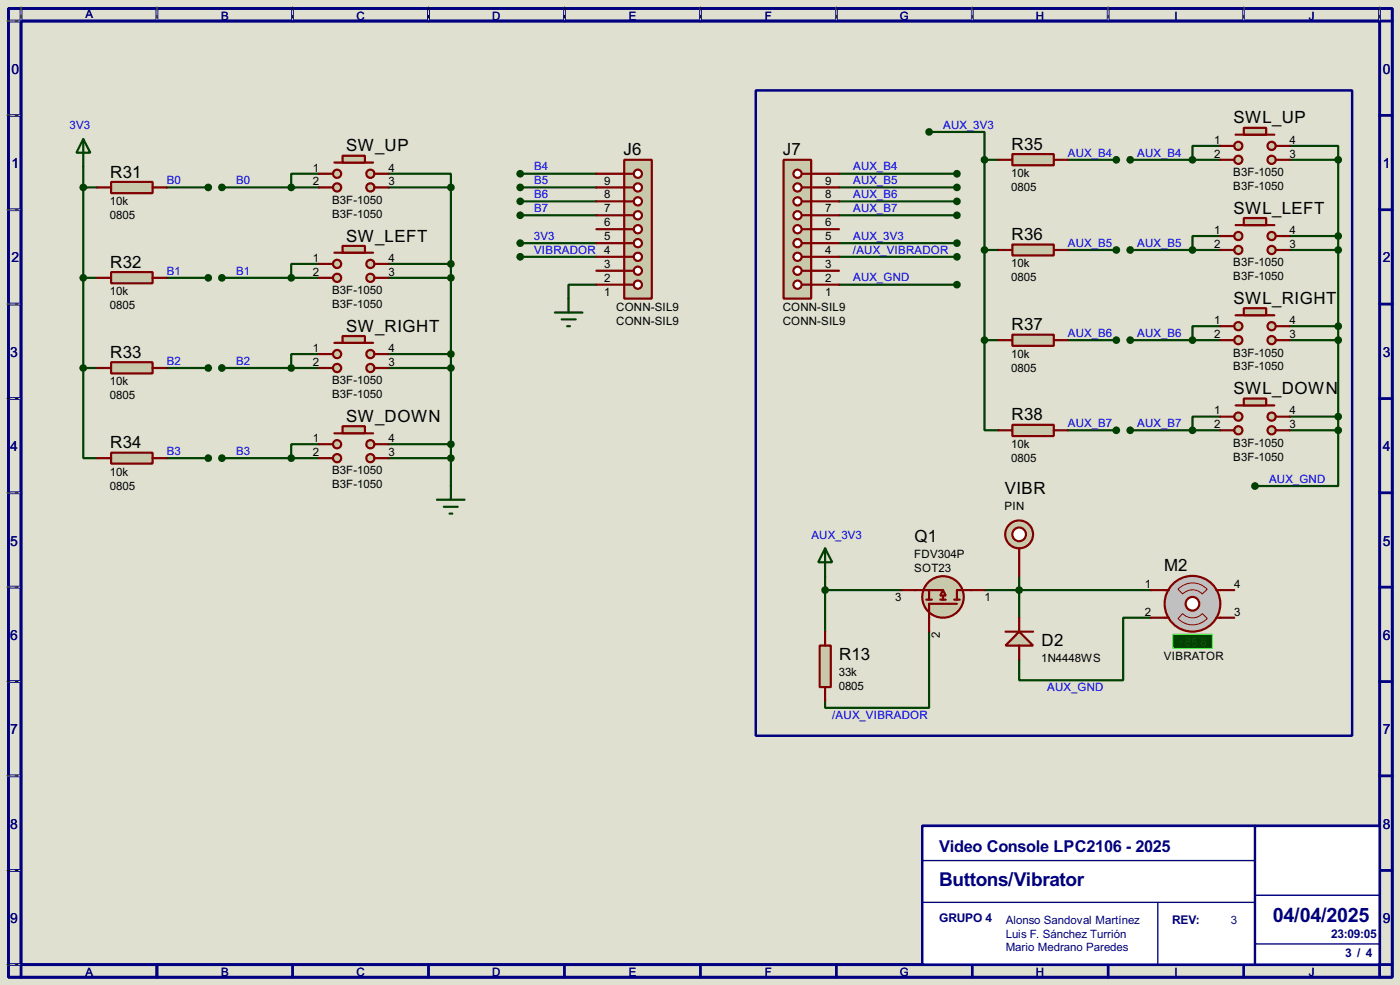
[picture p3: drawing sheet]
<svg xmlns="http://www.w3.org/2000/svg" width="256mm" height="180mm" viewBox="0 0 256 180" stroke-linecap="round" stroke-linejoin="round" font-family="sans-serif">
<path d="M0 0h256.5v180.3h-256.5z" fill="#e0e0d0"/>
<path d="M1.6 1.6h253.5v177.3h-253.5zM3.9 3.9h248.9v172.7h-248.9z" fill="none" stroke="#000080" stroke-width=".5"/>
<g fill="none" stroke="#000080" stroke-width=".45">
<path d="M3.9 1.6v2.3h-2.3M28.8 1.6v2.3M53.6 1.6v2.3M78.5 1.6v2.3M103.4 1.6v2.3M128.3 1.6v2.3M153.2 1.6v2.3M178.1 1.6v2.3M203 1.6v2.3M227.9 1.6v2.3M252.8 1.6v2.3h2.3M1.6 21.1h2.3"/>
<path d="M1.6 38.4h2.3M252.8 21.1h2.3M252.8 38.4h2.3M1.6 55.7h2.3M252.8 55.7h2.3M1.6 73h2.3M252.8 73h2.3M1.6 90.2h2.3M252.8 90.2h2.3M1.6 107.5h2.3M252.8 107.5h2.3M1.6 124.8h2.3"/>
<path d="M252.8 124.8h2.3M1.6 142h2.3M1.6 159.3h2.3M252.8 142h2.3M252.8 159.3h2.3M1.6 176.6h2.3v2.3M28.8 176.6v2.3M53.6 176.6v2.3M78.5 176.6v2.3M103.4 176.6v2.3M128.3 176.6v2.3M153.2 176.6v2.3"/>
<path d="M178.1 176.6v2.3M203 176.6v2.3M227.9 176.6v2.3M255.1 176.6h-2.3v2.3"/>
</g>
<g fill="none" stroke="#e0e0d0" stroke-width=".18">
<path d="M1.3 3.9h2.3M3.9 1.3v2.3M28.8 1.3v2.3M53.6 1.3v2.3M78.5 1.3v2.3M103.4 1.3v2.3M128.3 1.3v2.3M153.2 1.3v2.3M178.1 1.3v2.3M203 1.3v2.3M227.9 1.3v2.3M252.8 1.3v2.3"/>
<path d="M1.3 21.1h2.3M1.3 38.4h2.3M1.3 55.7h2.3M1.3 73h2.3M1.3 90.2h2.3M1.3 107.5h2.3M1.3 124.8h2.3M1.3 142h2.3M1.3 159.3h2.3M1.3 176.6h2.3"/>
</g>
<g fill="none" stroke="#000" stroke-width=".18" stroke-dasharray=".5 1">
<path d="M1.3 3.9h2.3M3.9 1.3v2.3M28.8 1.3v2.3M53.6 1.3v2.3M78.5 1.3v2.3M103.4 1.3v2.3M128.3 1.3v2.3M153.2 1.3v2.3M178.1 1.3v2.3M203 1.3v2.3M227.9 1.3v2.3M252.8 1.3v2.3"/>
<path d="M1.3 21.1h2.3M1.3 38.4h2.3M1.3 55.7h2.3M1.3 73h2.3M1.3 90.2h2.3M1.3 107.5h2.3M1.3 124.8h2.3M1.3 142h2.3M1.3 159.3h2.3M1.3 176.6h2.3"/>
</g>
<path d="M169 151.2h83.8v25.4h-83.8z" fill="#fff" stroke="#000080" stroke-width=".45"/>
<path d="M1.6 1.6h253.5v177.3h-253.5zM3.9 3.9h248.9v172.7h-248.9z" fill="none" stroke="#000080" stroke-width=".5"/>
<g fill="none" stroke="#000080" stroke-width=".45">
<path d="M3.9 1.6v2.3h-2.3M28.8 1.6v2.3M53.6 1.6v2.3M78.5 1.6v2.3M103.4 1.6v2.3M128.3 1.6v2.3M153.2 1.6v2.3M178.1 1.6v2.3M203 1.6v2.3M227.9 1.6v2.3M252.8 1.6v2.3h2.3M1.6 21.1h2.3"/>
<path d="M1.6 38.4h2.3M252.8 21.1h2.3M252.8 38.4h2.3M1.6 55.7h2.3M252.8 55.7h2.3M1.6 73h2.3M252.8 73h2.3M1.6 90.2h2.3M252.8 90.2h2.3M1.6 107.5h2.3M252.8 107.5h2.3M1.6 124.8h2.3"/>
<path d="M252.8 124.8h2.3M1.6 142h2.3M1.6 159.3h2.3M252.8 142h2.3M252.8 159.3h2.3M1.6 176.6h2.3v2.3M28.8 176.6v2.3M53.6 176.6v2.3M78.5 176.6v2.3M103.4 176.6v2.3M128.3 176.6v2.3M153.2 176.6v2.3"/>
<path d="M178.1 176.6v2.3M203 176.6v2.3M227.9 176.6v2.3M255.1 176.6h-2.3v2.3"/>
</g>
<g fill="none" stroke="#e0e0d0" stroke-width=".18">
<path d="M1.3 3.9h2.3M3.9 1.3v2.3M28.8 1.3v2.3M53.6 1.3v2.3M78.5 1.3v2.3M103.4 1.3v2.3M128.3 1.3v2.3M153.2 1.3v2.3M178.1 1.3v2.3M203 1.3v2.3M227.9 1.3v2.3M252.8 1.3v2.3"/>
<path d="M1.3 21.1h2.3M1.3 38.4h2.3M1.3 55.7h2.3M1.3 73h2.3M1.3 90.2h2.3M1.3 107.5h2.3M1.3 124.8h2.3M1.3 142h2.3M1.3 159.3h2.3M1.3 176.6h2.3"/>
</g>
<g fill="none" stroke="#000" stroke-width=".18" stroke-dasharray=".5 1">
<path d="M1.3 3.9h2.3M3.9 1.3v2.3M28.8 1.3v2.3M53.6 1.3v2.3M78.5 1.3v2.3M103.4 1.3v2.3M128.3 1.3v2.3M153.2 1.3v2.3M178.1 1.3v2.3M203 1.3v2.3M227.9 1.3v2.3M252.8 1.3v2.3"/>
<path d="M1.3 21.1h2.3M1.3 38.4h2.3M1.3 55.7h2.3M1.3 73h2.3M1.3 90.2h2.3M1.3 107.5h2.3M1.3 124.8h2.3M1.3 142h2.3M1.3 159.3h2.3M1.3 176.6h2.3"/>
</g>
<path d="M169 151.2h83.8v25.4h-83.8z" fill="#fff" stroke="#000080" stroke-width=".45"/>
<path d="M229.9 151.2v25.4" fill="none" stroke="#000080" stroke-width=".45"/>
<path d="M169 157.5h60.9M169 165.2h60.9M212.1 165.2v11.4M229.9 163.9h22.9M229.9 172.8h22.9" fill="none" stroke="#000080" stroke-width=".25"/>
<g fill="none" stroke="#004000" stroke-width=".4">
<path d="M15.3 34.3h2.5M15.3 30.5v36.9M30.5 34.3h7.7M40.7 34.3h17.8M58.5 31.8h-5.1v2.5M71.2 31.8h11.4v2.5M71.2 34.3h11.4M82.6 34.3v54.7M95.3 31.8h14M95.3 34.3h14M95.3 36.9h14M95.3 39.4h14"/>
<path d="M153.7 31.8h21.6M153.7 34.3h21.6M153.7 36.9h21.6M153.7 39.4h21.6M170.2 24.2h10.2v5.1M180.4 29.3h2.5M180.4 29.3v33M195.6 29.3h8.9M207.1 29.3h16.5M223.6 26.7h-5.1v2.6M236.3 26.7h8.9v2.6M236.3 29.3h8.9"/>
<path d="M245.2 29.3v49.5M15.3 50.9h2.5M30.5 50.9h7.7M40.7 50.9h17.8M58.5 48.3h-5.1v2.6M71.2 50.9h11.4M71.2 48.3h11.4M95.3 44.5h14M95.3 47h14M109.3 52.1h-5.1v2.6M153.7 44.5h21.6M153.7 47h21.6"/>
<path d="M153.7 52.1h21.6M180.4 45.8h2.5M195.6 45.8h8.9M207.1 45.8h16.5M223.6 43.2h-5.1v2.6M223.6 59.7h-5.1v2.6M236.3 45.8h8.9M236.3 59.7h8.9M236.3 43.2h8.9M15.3 67.4v16.5h2.5M15.3 67.4h2.5M30.5 67.4h7.7"/>
<path d="M40.7 67.4h17.8M58.5 64.8h-5.1v2.6M71.2 67.4h11.4M71.2 64.8h11.4M180.4 62.3v16.5h2.5M180.4 62.3h2.5M195.6 62.3h8.9M195.6 78.8h8.9M207.1 62.3h16.5M207.1 78.8h16.5M223.6 76.3h-5.1v2.5M236.3 62.3h8.9"/>
<path d="M236.3 78.8h8.9M236.3 76.3h8.9M245.2 78.8v10.2h-15.3M30.5 83.9h7.7M40.7 83.9h17.8M58.5 81.3h-5.1v2.6M71.2 83.9h11.4M71.2 81.3h11.4M151.2 105.5v10.1M151.2 108h14M170.2 115.6v14h-19v-1.3M180.4 108h30.5"/>
<path d="M186.7 105.5v7.6M210.9 113.1h-5.1v11.4h-19.1v-3.8"/>
</g>
<path d="M185.5 28.2h7.6v2.1h-7.6z" fill="#c8c8aa" stroke="#800000" stroke-width=".4"/>
<path d="M182.9 29.3h2.6M193.1 29.3h2.5" fill="none" stroke="#800000" stroke-width=".4"/>
<path d="M185.5 44.8h7.6v2h-7.6z" fill="#c8c8aa" stroke="#800000" stroke-width=".4"/>
<path d="M182.9 45.8h2.6M193.1 45.8h2.5" fill="none" stroke="#800000" stroke-width=".4"/>
<path d="M185.5 61.3h7.6v2h-7.6z" fill="#c8c8aa" stroke="#800000" stroke-width=".4"/>
<path d="M182.9 62.3h2.6M193.1 62.3h2.5" fill="none" stroke="#800000" stroke-width=".4"/>
<path d="M185.5 77.8h7.6v2h-7.6z" fill="#c8c8aa" stroke="#800000" stroke-width=".4"/>
<path d="M182.9 78.8h2.6M193.1 78.8h2.5" fill="none" stroke="#800000" stroke-width=".4"/>
<g fill="#004000" stroke="#004000" stroke-width=".4">
<circle cx="180.3" cy="29.3" r=".5"/>
<circle cx="180.3" cy="45.8" r=".5"/>
<circle cx="180.3" cy="62.3" r=".5"/>
<circle cx="204.5" cy="45.8" r=".5"/>
<circle cx="204.5" cy="62.3" r=".5"/>
<circle cx="204.5" cy="78.8" r=".5"/>
<circle cx="204.5" cy="29.3" r=".5"/>
<circle cx="207" cy="29.3" r=".5"/>
<circle cx="207" cy="45.8" r=".5"/>
<circle cx="207" cy="62.3" r=".5"/>
<circle cx="207" cy="78.8" r=".5"/>
<circle cx="245.1" cy="43.2" r=".5"/>
<circle cx="245.1" cy="45.8" r=".5"/>
<circle cx="245.1" cy="59.7" r=".5"/>
<circle cx="245.1" cy="62.3" r=".5"/>
<circle cx="245.1" cy="76.3" r=".5"/>
<circle cx="245.1" cy="78.8" r=".5"/>
<circle cx="170.2" cy="24.2" r=".5"/>
<circle cx="229.9" cy="89" r=".5"/>
</g>
<path d="M151.2 100.4l1.3 2.5h-2.6zM151.2 100.4v5.1" fill="none" stroke="#004000" stroke-width=".4"/>
<path d="M150.2 118.2h2v7.6h-2z" fill="#c8c8aa" stroke="#800000" stroke-width=".4"/>
<path d="M151.2 115.6v2.6M151.2 125.8v2.5" fill="none" stroke="#800000" stroke-width=".4"/>
<circle cx="186.7" cy="97.8" r="2.55" fill="#c8c8aa" stroke="#800000" stroke-width=".4"/>
<circle cx="186.7" cy="97.8" r="1.25" fill="#feffff" stroke="#800000" stroke-width=".4"/>
<path d="M186.7 100.4v5.1" fill="none" stroke="#800000" stroke-width=".4"/>
<circle cx="151.1" cy="108" r=".5" fill="#004000" stroke="#004000" stroke-width=".4"/>
<path d="M186.7 115.6l2.6 2.6h-5.1z" fill="#c8c8aa" stroke="#800000" stroke-width=".4"/>
<path d="M184.2 115.6h5.1M186.7 113.1v2.5M186.7 118.2v2.5" fill="none" stroke="#800000" stroke-width=".4"/>
<circle cx="186.7" cy="108" r=".5" fill="#004000" stroke="#004000" stroke-width=".4"/>
<g fill="#c8c8aa" stroke="#800000" stroke-width=".4">
<circle cx="232.9" cy="26.7" r=".75"/>
<circle cx="226.8" cy="26.7" r=".75"/>
</g>
<path d="M226.4 24.7h7.1" fill="none" stroke="#800000" stroke-width=".4"/>
<path d="M227.9 23.4h4.1v1.3h-4.1z" fill="#c8c8aa" stroke="#800000" stroke-width=".4"/>
<g fill="#c8c8aa" stroke="#800000" stroke-width=".4">
<circle cx="232.9" cy="29.3" r=".75"/>
<circle cx="226.8" cy="29.3" r=".75"/>
</g>
<path d="M223.6 26.7h2.5M223.6 29.3h2.5M233.7 26.7h2.6M233.7 29.3h2.6" fill="none" stroke="#800000" stroke-width=".4"/>
<g fill="#c8c8aa" stroke="#800000" stroke-width=".4">
<circle cx="232.9" cy="59.7" r=".75"/>
<circle cx="226.8" cy="59.7" r=".75"/>
</g>
<path d="M226.4 57.7h7.1" fill="none" stroke="#800000" stroke-width=".4"/>
<path d="M227.9 56.4h4.1v1.3h-4.1z" fill="#c8c8aa" stroke="#800000" stroke-width=".4"/>
<g fill="#c8c8aa" stroke="#800000" stroke-width=".4">
<circle cx="232.9" cy="62.3" r=".75"/>
<circle cx="226.8" cy="62.3" r=".75"/>
</g>
<path d="M223.6 59.7h2.5M233.7 59.7h2.6M223.6 62.3h2.5M233.7 62.3h2.6" fill="none" stroke="#800000" stroke-width=".4"/>
<g fill="#c8c8aa" stroke="#800000" stroke-width=".4">
<circle cx="232.9" cy="76.3" r=".75"/>
<circle cx="226.8" cy="76.3" r=".75"/>
</g>
<path d="M226.4 74.2h7.1" fill="none" stroke="#800000" stroke-width=".4"/>
<path d="M227.9 73h4.1v1.2h-4.1z" fill="#c8c8aa" stroke="#800000" stroke-width=".4"/>
<g fill="#c8c8aa" stroke="#800000" stroke-width=".4">
<circle cx="232.9" cy="78.8" r=".75"/>
<circle cx="226.8" cy="78.8" r=".75"/>
</g>
<path d="M223.6 76.3h2.5M223.6 78.8h2.5M233.7 76.3h2.6M233.7 78.8h2.6" fill="none" stroke="#800000" stroke-width=".4"/>
<g fill="#c8c8aa" stroke="#800000" stroke-width=".4">
<circle cx="232.9" cy="43.2" r=".75"/>
<circle cx="226.8" cy="43.2" r=".75"/>
</g>
<path d="M226.4 41.2h7.1" fill="none" stroke="#800000" stroke-width=".4"/>
<path d="M227.9 39.9h4.1v1.3h-4.1z" fill="#c8c8aa" stroke="#800000" stroke-width=".4"/>
<g fill="#c8c8aa" stroke="#800000" stroke-width=".4">
<circle cx="232.9" cy="45.8" r=".75"/>
<circle cx="226.8" cy="45.8" r=".75"/>
</g>
<path d="M223.6 43.2h2.5M223.6 45.8h2.5M233.7 43.2h2.6M233.7 45.8h2.6" fill="none" stroke="#800000" stroke-width=".4"/>
<g fill="#004000" stroke="#004000" stroke-width=".4">
<circle cx="218.4" cy="29.3" r=".5"/>
<circle cx="218.4" cy="45.8" r=".5"/>
<circle cx="245.1" cy="29.3" r=".5"/>
<circle cx="218.4" cy="62.3" r=".5"/>
<circle cx="218.4" cy="78.8" r=".5"/>
</g>
<path d="M138.5 16.6h109.2v118.1h-109.2z" fill="none" stroke="#000080" stroke-width=".45"/>
<circle cx="172.7" cy="109.3" r="3.8" fill="#c8c8aa" stroke="#800000" stroke-width=".4"/>
<path d="M167.7 108h5.1v1.8M169.7 109.8h1M170.2 108v1.8M172.3 109.8h1M174.8 109.8h1M175.3 110.5h-5.1v2.6M177.9 108h-2.6v1.8" fill="none" stroke="#800000" stroke-width=".4"/>
<path d="M172.8 108l.5 1h-1z" fill="#c8c8aa" stroke="#800000" stroke-width=".4"/>
<path d="M165.2 108h2.5M170.2 113.1v2.5M177.9 108h2.5" fill="none" stroke="#800000" stroke-width=".4"/>
<circle cx="218.4" cy="110.5" r="5.1" fill="#c0c0c0" stroke="#800000" stroke-width=".4"/>
<circle cx="218.4" cy="110.5" r="1.25" fill="#feffff" stroke="#800000" stroke-width=".4"/>
<path d="M213.4 108h.8M213.4 113.1h.8M222.8 108h.8M222.8 113.1h.8" fill="none" stroke="#800000" stroke-width=".4"/>
<path d="M214.9 116.1h7.2v2.6h-7.2z" fill="#004000" stroke="#0f0" stroke-width=".2"/>
<path d="M215.8 107.9a3.7 3.7 0 0 1 5.4 0l-.9 .8a2.53 2.53 0 0 0-3.6 0zM216.7 112.3a2.46 2.46 0 0 0 3.6 0l.9 .9a3.7 3.7 0 0 1-5.4 0z" fill="none" stroke="#800000" stroke-width=".18"/>
<path d="M210.9 108h2.5M210.9 113.1h2.5M223.6 108h2.5M223.6 113.1h2.5" fill="none" stroke="#800000" stroke-width=".4"/>
<path d="M114.4 29.3h5v25.4h-5z" fill="#c8c8aa" stroke="#800000" stroke-width=".4"/>
<path d="M114.4 52.1h1.7" fill="none" stroke="#800000" stroke-width=".4"/>
<circle cx="116.8" cy="52.1" r=".75" fill="#feffff" stroke="#800000" stroke-width=".4"/>
<path d="M114.4 49.6h1.7" fill="none" stroke="#800000" stroke-width=".4"/>
<circle cx="116.8" cy="49.6" r=".75" fill="#feffff" stroke="#800000" stroke-width=".4"/>
<path d="M114.4 47h1.7" fill="none" stroke="#800000" stroke-width=".4"/>
<circle cx="116.8" cy="47" r=".75" fill="#feffff" stroke="#800000" stroke-width=".4"/>
<path d="M114.4 44.5h1.7" fill="none" stroke="#800000" stroke-width=".4"/>
<circle cx="116.8" cy="44.5" r=".75" fill="#feffff" stroke="#800000" stroke-width=".4"/>
<path d="M114.4 42h1.7" fill="none" stroke="#800000" stroke-width=".4"/>
<circle cx="116.8" cy="42" r=".75" fill="#feffff" stroke="#800000" stroke-width=".4"/>
<path d="M114.4 39.4h1.7" fill="none" stroke="#800000" stroke-width=".4"/>
<circle cx="116.8" cy="39.4" r=".75" fill="#feffff" stroke="#800000" stroke-width=".4"/>
<path d="M114.4 36.9h1.7" fill="none" stroke="#800000" stroke-width=".4"/>
<circle cx="116.8" cy="36.9" r=".75" fill="#feffff" stroke="#800000" stroke-width=".4"/>
<path d="M114.4 34.3h1.7" fill="none" stroke="#800000" stroke-width=".4"/>
<circle cx="116.8" cy="34.3" r=".75" fill="#feffff" stroke="#800000" stroke-width=".4"/>
<path d="M114.4 31.8h1.7" fill="none" stroke="#800000" stroke-width=".4"/>
<circle cx="116.8" cy="31.8" r=".75" fill="#feffff" stroke="#800000" stroke-width=".4"/>
<path d="M109.3 39.4h5.1M109.3 36.9h5.1M109.3 34.3h5.1M109.3 31.8h5.1M109.3 52.1h5.1M109.3 49.6h5.1M109.3 47h5.1M109.3 44.5h5.1M109.3 42h5.1" fill="none" stroke="#800000" stroke-width=".4"/>
<g fill="#004000" stroke="#004000" stroke-width=".4">
<circle cx="95.3" cy="31.8" r=".5"/>
<circle cx="95.3" cy="34.3" r=".5"/>
<circle cx="95.3" cy="36.9" r=".5"/>
<circle cx="95.3" cy="39.4" r=".5"/>
<circle cx="95.3" cy="44.5" r=".5"/>
<circle cx="95.3" cy="47" r=".5"/>
</g>
<path d="M101.7 57.2h5M102.9 58.5h2.6M103.9 59.7h.5M104.2 54.7v2.5" fill="none" stroke="#004000" stroke-width=".4"/>
<path d="M143.6 29.3h5v25.4h-5z" fill="#c8c8aa" stroke="#800000" stroke-width=".4"/>
<path d="M146.9 52.1h1.7" fill="none" stroke="#800000" stroke-width=".4"/>
<circle cx="146.1" cy="52.1" r=".75" fill="#feffff" stroke="#800000" stroke-width=".4"/>
<path d="M146.9 49.6h1.7" fill="none" stroke="#800000" stroke-width=".4"/>
<circle cx="146.1" cy="49.6" r=".75" fill="#feffff" stroke="#800000" stroke-width=".4"/>
<path d="M146.9 47h1.7" fill="none" stroke="#800000" stroke-width=".4"/>
<circle cx="146.1" cy="47" r=".75" fill="#feffff" stroke="#800000" stroke-width=".4"/>
<path d="M146.9 44.5h1.7" fill="none" stroke="#800000" stroke-width=".4"/>
<circle cx="146.1" cy="44.5" r=".75" fill="#feffff" stroke="#800000" stroke-width=".4"/>
<path d="M146.9 42h1.7" fill="none" stroke="#800000" stroke-width=".4"/>
<circle cx="146.1" cy="42" r=".75" fill="#feffff" stroke="#800000" stroke-width=".4"/>
<path d="M146.9 39.4h1.7" fill="none" stroke="#800000" stroke-width=".4"/>
<circle cx="146.1" cy="39.4" r=".75" fill="#feffff" stroke="#800000" stroke-width=".4"/>
<path d="M146.9 36.9h1.7" fill="none" stroke="#800000" stroke-width=".4"/>
<circle cx="146.1" cy="36.9" r=".75" fill="#feffff" stroke="#800000" stroke-width=".4"/>
<path d="M146.9 34.3h1.7" fill="none" stroke="#800000" stroke-width=".4"/>
<circle cx="146.1" cy="34.3" r=".75" fill="#feffff" stroke="#800000" stroke-width=".4"/>
<path d="M146.9 31.8h1.7" fill="none" stroke="#800000" stroke-width=".4"/>
<circle cx="146.1" cy="31.8" r=".75" fill="#feffff" stroke="#800000" stroke-width=".4"/>
<path d="M148.6 39.4h5.1M148.6 36.9h5.1M148.6 34.3h5.1M148.6 31.8h5.1M148.6 52.1h5.1M148.6 49.6h5.1M148.6 47h5.1M148.6 44.5h5.1M148.6 42h5.1" fill="none" stroke="#800000" stroke-width=".4"/>
<g fill="#004000" stroke="#004000" stroke-width=".4">
<circle cx="175.3" cy="31.8" r=".5"/>
<circle cx="175.3" cy="34.3" r=".5"/>
<circle cx="175.3" cy="36.9" r=".5"/>
<circle cx="175.3" cy="39.4" r=".5"/>
<circle cx="175.3" cy="44.5" r=".5"/>
<circle cx="175.3" cy="47" r=".5"/>
<circle cx="175.3" cy="52.1" r=".5"/>
</g>
<path d="M20.4 33.3h7.6v2.1h-7.6z" fill="#c8c8aa" stroke="#800000" stroke-width=".4"/>
<path d="M17.8 34.3h2.6M28 34.3h2.5" fill="none" stroke="#800000" stroke-width=".4"/>
<path d="M20.4 49.8h7.6v2.1h-7.6z" fill="#c8c8aa" stroke="#800000" stroke-width=".4"/>
<path d="M17.8 50.9h2.6M28 50.9h2.5" fill="none" stroke="#800000" stroke-width=".4"/>
<path d="M20.4 66.3h7.6v2.1h-7.6z" fill="#c8c8aa" stroke="#800000" stroke-width=".4"/>
<path d="M17.8 67.4h2.6M28 67.4h2.5" fill="none" stroke="#800000" stroke-width=".4"/>
<path d="M20.4 82.9h7.6v2h-7.6z" fill="#c8c8aa" stroke="#800000" stroke-width=".4"/>
<path d="M17.8 83.9h2.6M28 83.9h2.5" fill="none" stroke="#800000" stroke-width=".4"/>
<g fill="#004000" stroke="#004000" stroke-width=".4">
<circle cx="15.2" cy="50.9" r=".5"/>
<circle cx="15.2" cy="67.4" r=".5"/>
<circle cx="38.1" cy="50.9" r=".5"/>
<circle cx="38.1" cy="67.4" r=".5"/>
<circle cx="38.1" cy="83.9" r=".5"/>
<circle cx="38.1" cy="34.3" r=".5"/>
<circle cx="40.6" cy="34.3" r=".5"/>
<circle cx="40.6" cy="50.9" r=".5"/>
<circle cx="40.6" cy="67.4" r=".5"/>
<circle cx="40.6" cy="83.9" r=".5"/>
<circle cx="82.6" cy="48.3" r=".5"/>
<circle cx="82.6" cy="50.9" r=".5"/>
<circle cx="82.6" cy="64.8" r=".5"/>
<circle cx="82.6" cy="67.4" r=".5"/>
<circle cx="82.6" cy="81.3" r=".5"/>
<circle cx="82.6" cy="83.9" r=".5"/>
</g>
<g fill="#c8c8aa" stroke="#800000" stroke-width=".4">
<circle cx="67.8" cy="31.8" r=".75"/>
<circle cx="61.7" cy="31.8" r=".75"/>
</g>
<path d="M61.3 29.8h7.1" fill="none" stroke="#800000" stroke-width=".4"/>
<path d="M62.8 28.5h4.1v1.3h-4.1z" fill="#c8c8aa" stroke="#800000" stroke-width=".4"/>
<g fill="#c8c8aa" stroke="#800000" stroke-width=".4">
<circle cx="67.8" cy="34.3" r=".75"/>
<circle cx="61.7" cy="34.3" r=".75"/>
</g>
<path d="M58.5 31.8h2.5M58.5 34.3h2.5M68.6 31.8h2.6M68.6 34.3h2.6" fill="none" stroke="#800000" stroke-width=".4"/>
<g fill="#c8c8aa" stroke="#800000" stroke-width=".4">
<circle cx="67.8" cy="64.8" r=".75"/>
<circle cx="61.7" cy="64.8" r=".75"/>
</g>
<path d="M61.3 62.8h7.1" fill="none" stroke="#800000" stroke-width=".4"/>
<path d="M62.8 61.5h4.1v1.3h-4.1z" fill="#c8c8aa" stroke="#800000" stroke-width=".4"/>
<g fill="#c8c8aa" stroke="#800000" stroke-width=".4">
<circle cx="67.8" cy="67.4" r=".75"/>
<circle cx="61.7" cy="67.4" r=".75"/>
</g>
<path d="M58.5 64.8h2.5M58.5 67.4h2.5M68.6 64.8h2.6M68.6 67.4h2.6" fill="none" stroke="#800000" stroke-width=".4"/>
<g fill="#c8c8aa" stroke="#800000" stroke-width=".4">
<circle cx="67.8" cy="81.3" r=".75"/>
<circle cx="61.7" cy="81.3" r=".75"/>
</g>
<path d="M61.3 79.3h7.1" fill="none" stroke="#800000" stroke-width=".4"/>
<path d="M62.8 78h4.1v1.3h-4.1z" fill="#c8c8aa" stroke="#800000" stroke-width=".4"/>
<g fill="#c8c8aa" stroke="#800000" stroke-width=".4">
<circle cx="67.8" cy="83.9" r=".75"/>
<circle cx="61.7" cy="83.9" r=".75"/>
</g>
<path d="M58.5 81.3h2.5M58.5 83.9h2.5M68.6 81.3h2.6M68.6 83.9h2.6" fill="none" stroke="#800000" stroke-width=".4"/>
<g fill="#c8c8aa" stroke="#800000" stroke-width=".4">
<circle cx="67.8" cy="48.3" r=".75"/>
<circle cx="61.7" cy="48.3" r=".75"/>
</g>
<path d="M61.3 46.3h7.1" fill="none" stroke="#800000" stroke-width=".4"/>
<path d="M62.8 45h4.1v1.3h-4.1z" fill="#c8c8aa" stroke="#800000" stroke-width=".4"/>
<g fill="#c8c8aa" stroke="#800000" stroke-width=".4">
<circle cx="67.8" cy="50.9" r=".75"/>
<circle cx="61.7" cy="50.9" r=".75"/>
</g>
<path d="M58.5 48.3h2.5M58.5 50.9h2.5M68.6 48.3h2.6M68.6 50.9h2.6" fill="none" stroke="#800000" stroke-width=".4"/>
<g fill="#004000" stroke="#004000" stroke-width=".4">
<circle cx="53.3" cy="34.3" r=".5"/>
<circle cx="53.3" cy="50.9" r=".5"/>
<circle cx="82.6" cy="34.3" r=".5"/>
<circle cx="53.3" cy="67.4" r=".5"/>
<circle cx="53.3" cy="83.9" r=".5"/>
<circle cx="15.2" cy="34.3" r=".5"/>
</g>
<path d="M15.3 25.5l1.3 2.5h-2.6zM15.3 25.5v5M80.1 91.5h5M81.3 92.8h2.6M82.4 94h.5M82.6 89v2.5" fill="none" stroke="#004000" stroke-width=".4"/>
<text font-size="4.1" fill="#000080" x="233.2" y="168.8">04/04/2025</text>
<text font-size="3.9" fill="#000080" x="172.1" y="162.2">Buttons/Vibrator</text>
<g font-size="3.5">
<text x="226" y="22.6">SWL_UP</text>
<text x="63.4" y="27.7">SW_UP</text>
<text x="114.2" y="28.5">J6</text>
<text x="143.4" y="28.5">J7</text>
<text x="185.3" y="27.4">R35</text>
<text x="20.2" y="32.5">R31</text>
<text x="226" y="39.1">SWL_LEFT</text>
<text x="63.4" y="44.2">SW_LEFT</text>
<text x="185.3" y="43.9">R36</text>
<text x="20.2" y="49">R32</text>
<text x="226" y="55.6">SWL_RIGHT</text>
<text x="20.2" y="65.5">R33</text>
<text x="63.4" y="60.7">SW_RIGHT</text>
<text x="185.3" y="60.5">R37</text>
<text x="63.4" y="77.2">SW_DOWN</text>
<text x="185.3" y="76.9">R38</text>
<text x="226" y="72.1">SWL_DOWN</text>
<text x="20.2" y="82.1">R34</text>
<text x="184.1" y="90.4">VIBR</text>
<text x="167.5" y="99.3">Q1</text>
<text x="213.3" y="104.6">M2</text>
<text x="190.8" y="118.3">D2</text>
<text x="153.7" y="120.9">R13</text>
</g>
<text font-size="3.4" fill="#000080" x="172.1" y="155.9">Video Console LPC2106 - 2025</text>
<g font-size="2.9" fill="#000080">
<text x="2.1" y="13.5">0</text>
<text x="253.4" y="13.5">0</text>
<text x="2.1" y="30.7">1</text>
<text x="253.4" y="30.7">1</text>
<text x="2.1" y="48">2</text>
<text x="253.4" y="48">2</text>
<text x="1.9" y="65.3">3</text>
<text x="253.4" y="65.3">3</text>
<text x="1.9" y="82.5">4</text>
<text x="253.4" y="82.5">4</text>
<text x="1.9" y="99.9">5</text>
<text x="253.4" y="99.9">5</text>
<text x="1.9" y="117.1">6</text>
<text x="253.4" y="117.1">6</text>
<text x="1.9" y="134.4">7</text>
<text x="253.4" y="134.4">7</text>
<text x="1.9" y="151.7">8</text>
<text x="253.4" y="151.7">8</text>
<text x="1.9" y="168.9">9</text>
<text x="253.4" y="168.9">9</text>
</g>
<g font-size="2.5" fill="#000080">
<text x="172" y="168.8">GRUPO 4</text>
<text x="214.7" y="169.1">REV:</text>
<text x="243.9" y="171.6">23:09:05</text>
<text x="246.4" y="175.2">3 / 4</text>
</g>
<g font-size="2.4" fill="#000080">
<text x="15.6" y="3.4">A</text>
<text x="40.5" y="3.6">B</text>
<text x="65.3" y="3.6">C</text>
<text x="90.2" y="3.6">D</text>
<text x="115.2" y="3.6">E</text>
<text x="140.1" y="3.6">F</text>
<text x="164.8" y="3.6">G</text>
<text x="189.8" y="3.6">H</text>
<text x="215.1" y="3.6">I</text>
<text x="239.8" y="3.6">J</text>
<text x="184.2" y="169.1">Alonso Sandoval Martínez</text>
<text x="184.2" y="171.6">Luis F. Sánchez Turrión</text>
<text x="225.5" y="169.1">3</text>
<text x="15.6" y="178.7">A</text>
<text x="40.5" y="178.7">B</text>
<text x="65.3" y="178.7">C</text>
<text x="90.2" y="178.7">D</text>
<text x="115.2" y="178.7">E</text>
<text x="140.1" y="178.7">F</text>
<text x="164.8" y="178.7">G</text>
<text x="184.2" y="174.1">Mario Medrano Paredes</text>
<text x="189.8" y="178.7">H</text>
<text x="215.1" y="178.7">I</text>
<text x="239.8" y="178.7">J</text>
</g>
<g font-size="2.4" fill="#00f">
<text x="12.8" y="23.7">3V3</text>
<text x="172.8" y="23.6">AUX_3V3</text>
<text x="195.6" y="28.6">AUX_B4</text>
<text x="208.3" y="28.6">AUX_B4</text>
<text x="30.5" y="33.7">B0</text>
<text x="43.2" y="33.7">B0</text>
<text x="97.8" y="31.2">B4</text>
<text x="97.8" y="33.7">B5</text>
<text x="156.3" y="31.2">AUX_B4</text>
<text x="156.3" y="33.7">AUX_B5</text>
<text x="97.8" y="36.3">B6</text>
<text x="97.8" y="38.8">B7</text>
<text x="156.3" y="36.3">AUX_B6</text>
<text x="156.3" y="38.8">AUX_B7</text>
<text x="97.8" y="43.9">3V3</text>
<text x="97.8" y="46.4">VIBRADOR 4</text>
<text x="156.3" y="46.4">/AUX_VIBRADOR</text>
<text x="156.3" y="43.9">AUX_3V3</text>
<text x="195.6" y="45.2">AUX_B5</text>
<text x="208.3" y="45.2">AUX_B5</text>
<text x="30.5" y="50.3">B1</text>
<text x="43.2" y="50.3">B1</text>
<text x="156.3" y="51.5">AUX_GND</text>
<text x="195.6" y="61.7">AUX_B6</text>
<text x="208.3" y="61.7">AUX_B6</text>
<text x="30.5" y="66.7">B2</text>
<text x="43.2" y="66.7">B2</text>
<text x="30.5" y="83.3">B3</text>
<text x="43.2" y="83.3">B3</text>
<text x="195.6" y="78.2">AUX_B7</text>
<text x="208.3" y="78.2">AUX_B7</text>
<text x="232.5" y="88.4">AUX_GND</text>
<text x="148.6" y="98.6">AUX_3V3</text>
<text x="152.5" y="131.5">/AUX_VIBRADOR</text>
<text x="191.8" y="126.5">AUX_GND</text>
</g>
<g font-size="2.4">
<text x="222.4" y="26.3">1</text>
<text x="222.4" y="28.9">2</text>
<text x="236.3" y="26.3">4</text>
<text x="236.3" y="28.9">3</text>
<text x="57.3" y="31.4">1</text>
<text x="57.3" y="33.9">2</text>
<text x="71.2" y="31.4">4</text>
<text x="71.2" y="33.9">3</text>
<text x="110.7" y="33.8">9</text>
<text x="151.2" y="33.8">9</text>
<text x="185.3" y="32.5">10k</text>
<text x="185.3" y="35">0805</text>
<text x="225.9" y="32.2">B3F-1050</text>
<text x="225.9" y="34.7">B3F-1050</text>
<text x="20.2" y="37.6">10k</text>
<text x="20.2" y="40.1">0805</text>
<text x="60.8" y="37.3">B3F-1050</text>
<text x="60.8" y="39.9">B3F-1050</text>
<text x="110.7" y="41.4">6</text>
<text x="110.7" y="38.8">7</text>
<text x="110.7" y="36.3">8</text>
<text x="151.2" y="41.4">6</text>
<text x="151.2" y="38.8">7</text>
<text x="151.2" y="36.3">8</text>
<text x="57.3" y="47.9">1</text>
<text x="71.2" y="47.9">4</text>
<text x="110.7" y="43.9">5</text>
<text x="151.2" y="46.5">4</text>
<text x="151.2" y="43.9">5</text>
<text x="222.4" y="42.8">1</text>
<text x="222.4" y="45.4">2</text>
<text x="236.3" y="42.8">4</text>
<text x="236.3" y="45.4">3</text>
<text x="57.3" y="50.4">2</text>
<text x="60.8" y="53.8">B3F-1050</text>
<text x="71.2" y="50.4">3</text>
<text x="110.7" y="51.5">2</text>
<text x="110.7" y="49">3</text>
<text x="151.2" y="51.5">2</text>
<text x="151.2" y="49">3</text>
<text x="185.3" y="49">10k</text>
<text x="185.3" y="51.5">0805</text>
<text x="225.9" y="48.7">B3F-1050</text>
<text x="225.9" y="51.3">B3F-1050</text>
<text x="20.2" y="54">10k</text>
<text x="20.2" y="56.6">0805</text>
<text x="60.8" y="56.4">B3F-1050</text>
<text x="110.7" y="54.1">1</text>
<text x="112.9" y="56.8">CONN-SIL9</text>
<text x="112.9" y="59.4">CONN-SIL9</text>
<text x="143.4" y="56.8">CONN-SIL9</text>
<text x="143.4" y="59.4">CONN-SIL9</text>
<text x="151.2" y="54.1">1</text>
<text x="222.4" y="59.3">1</text>
<text x="236.3" y="59.3">4</text>
<text x="57.3" y="64.4">1</text>
<text x="71.2" y="64.4">4</text>
<text x="185.3" y="65.5">10k</text>
<text x="222.4" y="61.9">2</text>
<text x="225.9" y="65.3">B3F-1050</text>
<text x="236.3" y="61.9">3</text>
<text x="20.2" y="70.6">10k</text>
<text x="57.3" y="67">2</text>
<text x="60.8" y="70.3">B3F-1050</text>
<text x="71.2" y="67">3</text>
<text x="185.3" y="68">0805</text>
<text x="225.9" y="67.7">B3F-1050</text>
<text x="20.2" y="73.1">0805</text>
<text x="60.8" y="72.9">B3F-1050</text>
<text x="222.4" y="75.8">1</text>
<text x="236.3" y="75.8">4</text>
<text x="57.3" y="80.9">1</text>
<text x="57.3" y="83.5">2</text>
<text x="71.2" y="80.9">4</text>
<text x="71.2" y="83.5">3</text>
<text x="185.3" y="82">10k</text>
<text x="222.4" y="78.3">2</text>
<text x="225.9" y="81.8">B3F-1050</text>
<text x="236.3" y="78.3">3</text>
<text x="20.2" y="87.1">10k</text>
<text x="20.2" y="89.6">0805</text>
<text x="60.8" y="86.8">B3F-1050</text>
<text x="60.8" y="89.4">B3F-1050</text>
<text x="185.3" y="84.6">0805</text>
<text x="225.9" y="84.3">B3F-1050</text>
<text x="184" y="93.3">PIN</text>
<text x="167.5" y="102.2">FDV304P</text>
<text x="167.5" y="104.7">SOT23</text>
<text x="209.7" y="107.6">1</text>
<text x="226.1" y="107.6">4</text>
<text x="164" y="110">3</text>
<text x="180.4" y="110">1</text>
<text x="209.7" y="112.7">2</text>
<text x="226.1" y="112.7">3</text>
<text x="172.2" y="116.8" transform="rotate(-90 172.2 116.8)">2</text>
<text x="153.7" y="123.8">33k</text>
<text x="190.8" y="121.2">1N4448WS</text>
<text x="213.2" y="120.8">VIBRATOR</text>
<text x="153.7" y="126.3">0805</text>
</g>
<text font-size="2.4" fill="#008000" x="215.8" y="118.2">+88.8</text>
</svg>
